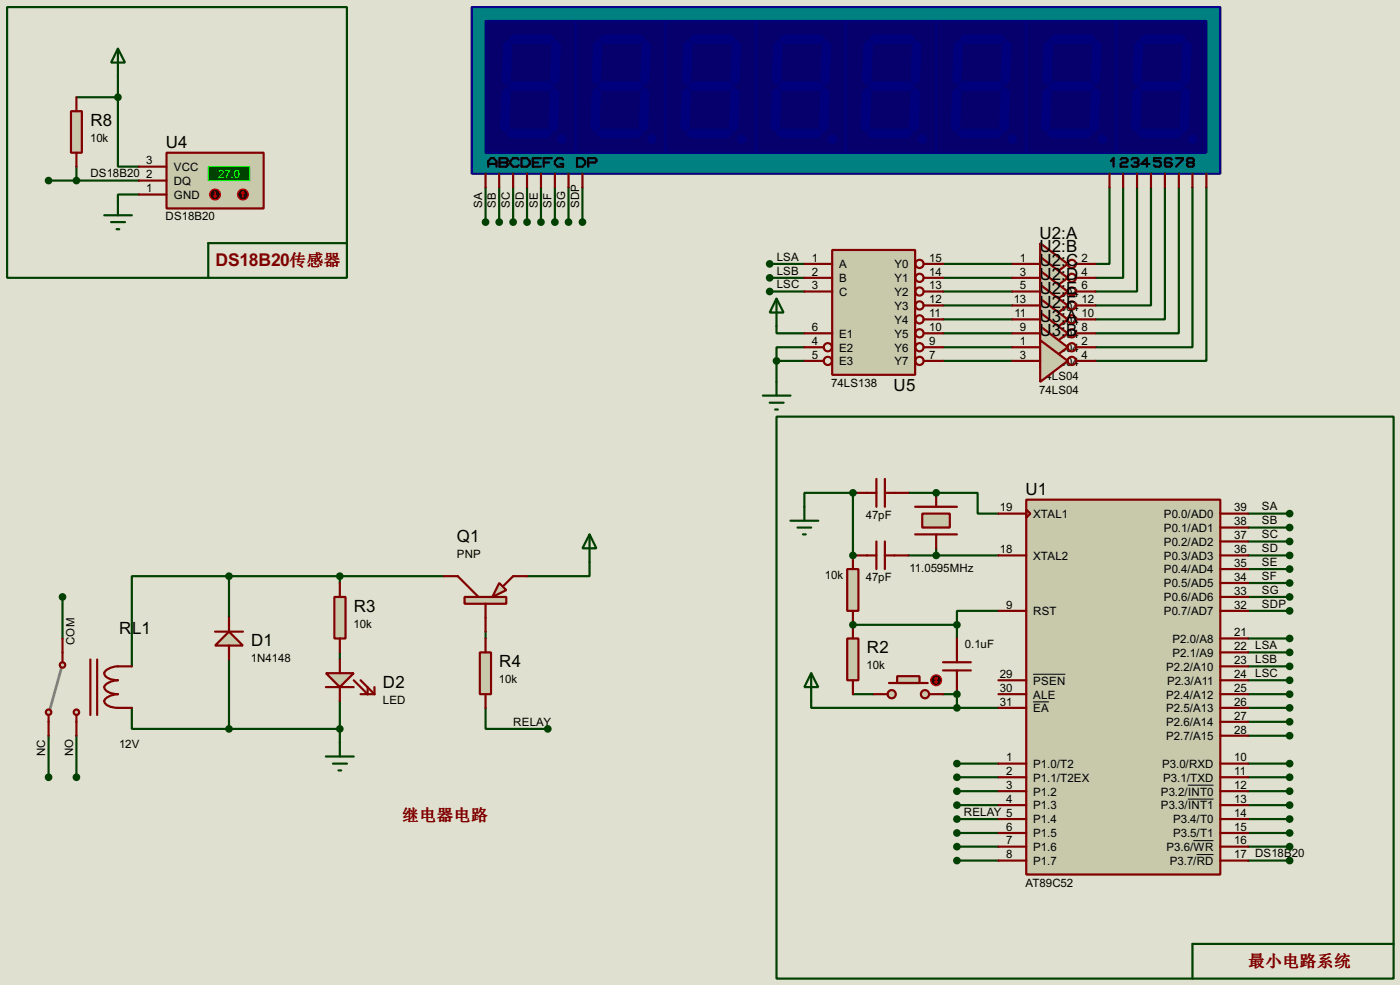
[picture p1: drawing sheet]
<svg xmlns="http://www.w3.org/2000/svg" width="256mm" height="180mm" viewBox="0 0 256 180" stroke-linecap="round" stroke-linejoin="round" font-family="sans-serif">
<path d="M0 0h256.5v180.3h-256.5z" fill="#e0e0d0"/>
<path d="M166.4 90.2h5.1M171.5 100.4v1.3h-5.1" fill="none" stroke="#004000" stroke-width=".4"/>
<circle cx="171.5" cy="90.2" r=".2" fill="#004000"/>
<path d="M156.3 90.2h-8.9v2.6" fill="none" stroke="#004000" stroke-width=".4"/>
<circle cx="156.3" cy="90.2" r=".2" fill="#004000"/>
<path d="M171.5 90.2h7.6v3.8h3.8M171.5 101.7h11.4M182.9 111.8h-7.6v5.1M148.6 128.3v1.3h34.3M156.3 127.1h3.8" fill="none" stroke="#004000" stroke-width=".4"/>
<circle cx="156.3" cy="114.4" r=".2" fill="#004000"/>
<path d="M156.3 114.4h19" fill="none" stroke="#004000" stroke-width=".4"/>
<circle cx="156.3" cy="114.4" r=".2" fill="#004000"/>
<path d="M175.3 127.1v2.5" fill="none" stroke="#004000" stroke-width=".4"/>
<circle cx="175.3" cy="127.1" r=".2" fill="#004000"/>
<g fill="none" stroke="#004000" stroke-width=".4">
<path d="M14 17.8h7.6M21.6 17.8v12.7h3.9M21.6 14v3.8M8.9 33.1h16.6M14 30.5v2.6M25.5 35.6h-3.9v1.3M228.7 94h7.6M228.7 96.6h7.6M228.7 99.1h7.6M228.7 119.4h7.6M228.7 101.7h7.6M228.7 104.2h7.6"/>
<path d="M228.7 106.7h7.6M228.7 109.3h7.6M228.7 111.8h7.6M172.8 127.1h2.5M175.3 139.8h7.6M228.7 127.1h7.6M228.7 139.8h7.6M228.7 122h7.6M228.7 124.5h7.6M228.7 129.6h7.6M228.7 132.1h7.6M228.7 134.7h7.6"/>
<path d="M175.3 142.3h7.6M175.3 144.8h7.6M175.3 147.4h7.6M175.3 155h7.6M175.3 157.5h7.6M175.3 149.9h7.6M228.7 142.3h7.6M228.7 144.8h7.6M228.7 147.4h7.6M228.7 155h7.6M228.7 157.5h7.6M228.7 149.9h7.6"/>
<path d="M228.7 152.5h7.6"/>
</g>
<circle cx="156.3" cy="101.7" r=".2" fill="#004000"/>
<path d="M156.3 90.2v11.5" fill="none" stroke="#004000" stroke-width=".4"/>
<circle cx="156.3" cy="101.7" r=".2" fill="#004000"/>
<g fill="none" stroke="#004000" stroke-width=".4">
<path d="M89 34.3v6.4M91.5 34.3v6.4M94 34.3v6.4M96.6 34.3v6.4M99.1 34.3v6.4M101.7 34.3v6.4M104.2 34.3v6.4M106.7 34.3v6.4M203.3 34.3v14h-2.6M205.8 34.3v16.6h-5.1M208.3 34.3v19.1h-7.6M210.9 34.3v21.6h-10.2"/>
<path d="M213.4 34.3v24.2h-12.7M216 34.3v26.7h-15.3M218.5 34.3v29.3h-17.8M221 34.3v31.8h-20.3M141 48.3h6.4M141 50.9h6.4M141 53.4h6.4M142.3 59.7v1.3h5.1M172.8 48.3h12.7M172.8 50.9h12.7M172.8 53.4h12.7M172.8 55.9h12.7"/>
<path d="M172.8 58.5h12.7M142.3 66.1v3.8M142.3 66.1h5.1M147.4 63.6h-5.1v2.5M172.8 66.1h12.7M172.8 61h12.7M172.8 63.6h12.7M11.5 109.3v7.6M42 105.5h-17.8v16.5M42 105.5h39.3M42 105.5v7.6M62.3 105.5v1.2"/>
<path d="M62.3 119.4v1.3M89 115.6v1.3M108 102.9v2.6h-11.4M228.7 116.9h7.6M8.9 134.7v7.6M14 134.7v7.6M24.2 129.6v3.8h17.8M42 120.7v12.7M42 133.4h20.3M62.3 128.3v7.6M89 129.6v3.8h11.4M175.3 152.5h7.6"/>
</g>
<path d="M167.7 97.8h7.6M167.7 92.8h7.6" fill="none" stroke="#800000" stroke-width=".4"/>
<path d="M169 94h5v2.6h-5z" fill="#c8c8aa" stroke="#800000" stroke-width=".4"/>
<path d="M156.3 90.2h4.3M160.6 87.7v5.1M160.6 99.1v5.1M162.1 87.7v5.1M162.1 99.1v5.1M162.1 90.2h4.3M171.5 90.2v2.6M171.5 97.8v2.6M156.3 101.7h4.3M162.1 101.7h4.3" fill="none" stroke="#800000" stroke-width=".4"/>
<g fill="#004000" stroke="#004000" stroke-width=".4">
<circle cx="171.5" cy="101.7" r=".5"/>
<circle cx="171.5" cy="90.2" r=".5"/>
<circle cx="156.2" cy="90.2" r=".5"/>
</g>
<path d="M144.8 95.3h5.1M146.1 96.6h2.5M147.1 97.8h.5M147.4 92.8v2.5" fill="none" stroke="#004000" stroke-width=".4"/>
<path d="M188 91.5h35.6v68.6h-35.6z" fill="#c8c8aa" stroke="#800000" stroke-width=".4"/>
<g fill="none" stroke="#800000" stroke-width=".4">
<path d="M182.9 94h5.1M188 93.3l.8 .7-.8 .8zM223.6 94h5.1M223.6 96.6h5.1M223.6 99.1h5.1M182.9 101.7h5.1M182.9 111.8h5.1M223.6 101.7h5.1M223.6 111.8h5.1M223.6 104.2h5.1M223.6 106.7h5.1M223.6 109.3h5.1"/>
<path d="M223.6 116.9h5.1M223.6 119.4h5.1M182.9 127.1h5.1M182.9 129.6h5.1M182.9 124.5h5.1M182.9 139.8h5.1M223.6 127.1h5.1M223.6 129.6h5.1M223.6 124.5h5.1M223.6 139.8h5.1M223.6 134.7h5.1M223.6 122h5.1"/>
<path d="M223.6 132.1h5.1M182.9 142.3h5.1M182.9 144.8h5.1M182.9 147.4h5.1M182.9 149.9h5.1M182.9 152.5h5.1M182.9 155h5.1M182.9 157.5h5.1M223.6 142.3h5.1M223.6 144.8h5.1M223.6 147.4h5.1M223.6 149.9h5.1"/>
<path d="M223.6 152.5h5.1M223.6 155h5.1M223.6 157.5h5.1"/>
</g>
<path d="M189.3 128.5h2.9M189.3 123.4h5.9M217.6 143.7h4.7M217.6 146.3h4.7M218.6 153.9h3.7M219.2 156.4h3.1" fill="none" stroke="#000" stroke-width=".18"/>
<path d="M155.2 104.2h2.1v7.6h-2.1z" fill="#c8c8aa" stroke="#800000" stroke-width=".4"/>
<path d="M156.3 101.7v2.5M156.3 111.8v2.6M175.3 116.9v4.3M172.8 121.2h5.1M172.8 122.7h5.1M175.3 122.7v4.4" fill="none" stroke="#800000" stroke-width=".4"/>
<path d="M148.6 123.2l1.3 2.6h-2.5zM148.6 123.2v5.1" fill="none" stroke="#004000" stroke-width=".4"/>
<g fill="#004000" stroke="#004000" stroke-width=".4">
<circle cx="175.3" cy="114.4" r=".5"/>
<circle cx="175.3" cy="129.6" r=".5"/>
</g>
<path d="M155.2 116.9h2.1v7.6h-2.1z" fill="#c8c8aa" stroke="#800000" stroke-width=".4"/>
<path d="M156.3 114.4v2.5M156.3 124.5v2.6" fill="none" stroke="#800000" stroke-width=".4"/>
<g fill="#c8c8aa" stroke="#800000" stroke-width=".4">
<circle cx="169.4" cy="127.1" r=".75"/>
<circle cx="163.3" cy="127.1" r=".75"/>
</g>
<path d="M162.9 125h7.1" fill="none" stroke="#800000" stroke-width=".4"/>
<path d="M164.4 123.8h4.1v1.2h-4.1z" fill="#c8c8aa" stroke="#800000" stroke-width=".4"/>
<path d="M160.1 127.1h2.5M170.2 127.1h2.6" fill="none" stroke="#800000" stroke-width=".4"/>
<circle cx="171.5" cy="124.5" r="1" fill="#400000" stroke="#f00" stroke-width=".2"/>
<path d="M171.3 124.8l.2 .2M171.5 124v1M171.5 124l-.2 .3M171.5 124l.3 .3M171.8 124.8l-.3 .2" fill="none" stroke="#f00" stroke-width=".2"/>
<g fill="#004000" stroke="#004000" stroke-width=".4">
<circle cx="156.2" cy="114.4" r=".5"/>
<circle cx="175.3" cy="127.1" r=".5"/>
<circle cx="175.3" cy="142.3" r=".5"/>
<circle cx="175.3" cy="144.8" r=".5"/>
<circle cx="175.3" cy="147.4" r=".5"/>
<circle cx="175.3" cy="139.8" r=".5"/>
<circle cx="175.3" cy="155" r=".5"/>
<circle cx="175.3" cy="157.5" r=".5"/>
</g>
<path d="M30.5 28h17.8v10.2h-17.8z" fill="#c8c8aa" stroke="#800000" stroke-width=".4"/>
<path d="M38.2 30.5h7.6v2.6h-7.6z" fill="#004000" stroke="#0f0" stroke-width=".2"/>
<path d="M25.5 33.1h5M25.5 30.5h5M25.5 35.6h5" fill="none" stroke="#800000" stroke-width=".4"/>
<circle cx="44.5" cy="35.6" r="1" fill="#400000" stroke="#f00" stroke-width=".2"/>
<path d="M44.5 35.1l-.2 .3M44.5 35.1l.3 .3M44.5 35.1v1" fill="none" stroke="#f00" stroke-width=".2"/>
<circle cx="39.4" cy="35.6" r="1" fill="#400000" stroke="#f00" stroke-width=".2"/>
<path d="M39.2 35.9l.2 .2M39.4 35.1v1M39.7 35.9l-.3 .2" fill="none" stroke="#f00" stroke-width=".2"/>
<circle cx="8.9" cy="33.1" r=".5" fill="#004000" stroke="#004000" stroke-width=".4"/>
<path d="M21.6 8.9l1.3 2.6h-2.5zM21.6 8.9v5.1M19.1 39.4h5.1M21.6 36.9v2.5M20.4 40.7h2.5M21.4 42h.5" fill="none" stroke="#004000" stroke-width=".4"/>
<path d="M13 20.4h2v7.6h-2z" fill="#c8c8aa" stroke="#800000" stroke-width=".4"/>
<path d="M14 17.8v2.6M14 28v2.5" fill="none" stroke="#800000" stroke-width=".4"/>
<g fill="#004000" stroke="#004000" stroke-width=".4">
<circle cx="14" cy="33.1" r=".5"/>
<circle cx="21.6" cy="17.8" r=".5"/>
<circle cx="175.3" cy="149.9" r=".5"/>
<circle cx="236.2" cy="119.4" r=".5"/>
<circle cx="236.2" cy="122" r=".5"/>
<circle cx="236.2" cy="124.5" r=".5"/>
<circle cx="236.2" cy="127.1" r=".5"/>
<circle cx="236.2" cy="129.6" r=".5"/>
<circle cx="236.2" cy="132.1" r=".5"/>
<circle cx="236.2" cy="134.7" r=".5"/>
<circle cx="236.2" cy="139.8" r=".5"/>
<circle cx="236.2" cy="142.3" r=".5"/>
<circle cx="236.2" cy="144.8" r=".5"/>
<circle cx="236.2" cy="147.4" r=".5"/>
<circle cx="236.2" cy="149.9" r=".5"/>
<circle cx="236.2" cy="152.5" r=".5"/>
<circle cx="236.2" cy="155" r=".5"/>
<circle cx="236.2" cy="157.5" r=".5"/>
<circle cx="236.2" cy="94" r=".5"/>
<circle cx="236.2" cy="96.6" r=".5"/>
<circle cx="236.2" cy="99.1" r=".5"/>
<circle cx="236.2" cy="101.7" r=".5"/>
<circle cx="236.2" cy="104.2" r=".5"/>
<circle cx="236.2" cy="106.7" r=".5"/>
<circle cx="236.2" cy="109.3" r=".5"/>
<circle cx="236.2" cy="111.8" r=".5"/>
<circle cx="156.2" cy="101.7" r=".5"/>
</g>
<path d="M1.3 1.3h62.3v49.6h-62.3zM63.6 44.5h-25.4v6.4M142.3 76.3h113v102.8h-113zM255.3 172.8h-36.8v6.3" fill="none" stroke="#004000" stroke-width=".4"/>
<path d="M190.6 44.5l5 3.8-5 3.8z" fill="#c8c8aa" stroke="#800000" stroke-width=".4"/>
<g fill="none" stroke="#800000" stroke-width=".4">
<path d="M185.5 48.3h5.1M197.2 48.3h3.5"/>
<circle cx="196.3" cy="48.3" r=".75"/>
</g>
<path d="M190.6 47l5 3.9-5 3.8z" fill="#c8c8aa" stroke="#800000" stroke-width=".4"/>
<g fill="none" stroke="#800000" stroke-width=".4">
<path d="M185.5 50.9h5.1M197.2 50.9h3.5"/>
<circle cx="196.3" cy="50.9" r=".75"/>
</g>
<path d="M190.6 49.6l5 3.8-5 3.8z" fill="#c8c8aa" stroke="#800000" stroke-width=".4"/>
<g fill="none" stroke="#800000" stroke-width=".4">
<path d="M185.5 53.4h5.1M197.2 53.4h3.5"/>
<circle cx="196.3" cy="53.4" r=".75"/>
</g>
<path d="M190.6 52.1l5 3.8-5 3.8z" fill="#c8c8aa" stroke="#800000" stroke-width=".4"/>
<g fill="none" stroke="#800000" stroke-width=".4">
<path d="M185.5 55.9h5.1M197.2 55.9h3.5"/>
<circle cx="196.3" cy="55.9" r=".75"/>
</g>
<path d="M86.4 1.3h137.2v30.5h-137.2z" fill="#008080" stroke="#09018b" stroke-width=".4"/>
<path d="M89 3.9h16.5v24.1h-16.5z" fill="#05006c" stroke="#00007d" stroke-width=".4"/>
<g fill="#00007d" stroke="#00007d" stroke-width=".18">
<path d="M93.3 7.2l.7-.8h6.9l.8 .8-.8 .7h-6.9z" fill-rule="evenodd"/>
<path d="M101.1 8.2l.8-.8 .8 .8-.3 6.6-.7 .7-.8-.7z" fill-rule="evenodd"/>
<path d="M93.8 15h6.8l.8 .8-.8 .8h-6.8l-.8-.8z" fill-rule="evenodd"/>
<path d="M92.3 8.2l.7-.8 .8 .8-.3 6.6-.7 .7-.8-.7z" fill-rule="evenodd"/>
<path d="M100.9 16.8l.8-.7 .7 .7-.2 6.6-.8 .8-.8-.8z" fill-rule="evenodd"/>
<path d="M93.5 23.7h6.9l.7 .7-.7 .8h-6.9l-.7-.8z" fill-rule="evenodd"/>
<path d="M92 16.8l.8-.7 .7 .7-.2 6.6-.8 .8-.8-.8z" fill-rule="evenodd"/>
</g>
<path d="M105.5 3.9h16.5v24.1h-16.5z" fill="#05006c" stroke="#00007d" stroke-width=".4"/>
<g fill="#00007d" stroke="#00007d" stroke-width=".18">
<path d="M109.8 7.2l.7-.8h6.9l.8 .8-.8 .7h-6.9z" fill-rule="evenodd"/>
<path d="M117.7 8.2l.7-.8 .8 .8-.3 6.6-.7 .7-.8-.7z" fill-rule="evenodd"/>
<path d="M110.3 15h6.8l.8 .8-.8 .8h-6.8l-.8-.8z" fill-rule="evenodd"/>
<path d="M108.8 8.2l.7-.8 .8 .8-.3 6.6-.7 .7-.8-.7z" fill-rule="evenodd"/>
<path d="M118.2 16.1l.7 .7-.2 6.6-.8 .8-.8-.8 .3-6.6z" fill-rule="evenodd"/>
<path d="M109.3 24.4l.7-.7h6.9l.8 .7-.8 .8h-6.9z" fill-rule="evenodd"/>
<path d="M108.5 16.8l.8-.7 .7 .7-.2 6.6-.8 .8-.7-.8z" fill-rule="evenodd"/>
<circle cx="102.9" cy="25.5" r=".75"/>
<circle cx="119.4" cy="25.5" r=".75"/>
</g>
<path d="M138.5 3.9h16.5v24.1h-16.5z" fill="#05006c" stroke="#00007d" stroke-width=".4"/>
<g fill="#00007d" stroke="#00007d" stroke-width=".18">
<path d="M143.6 6.4h6.8l.8 .8-.8 .7h-6.8l-.8-.7z" fill-rule="evenodd"/>
<path d="M150.7 8.2l.7-.8 .8 .8-.3 6.6-.7 .7-.8-.7z" fill-rule="evenodd"/>
<path d="M142.5 15.8l.8-.8h6.9l.7 .8-.7 .8h-6.9z" fill-rule="evenodd"/>
<path d="M141.8 8.2l.7-.8 .8 .8-.2 6.6-.8 .7-.8-.7z" fill-rule="evenodd"/>
<path d="M151.2 16.1l.7 .7-.2 6.6-.8 .8-.7-.8 .2-6.6z" fill-rule="evenodd"/>
<path d="M142.3 24.4l.8-.7h6.8l.8 .7-.8 .8h-6.8z" fill-rule="evenodd"/>
<path d="M142.3 16.1l.8 .7-.3 6.6-.8 .8-.7-.8 .2-6.6z" fill-rule="evenodd"/>
<circle cx="152.4" cy="25.5" r=".75"/>
</g>
<g fill="none" stroke="#000" stroke-width=".4">
<path d="M89.5 30.5v-1l.5-.5h.5l.5 .5v1M89.5 30h1.5M91.5 29h1.3l.2 .2v.3l-.2 .3 .2 .2v.3l-.2 .2h-1.3zM91.5 29.8h1.3M95 29.2l-.2-.2h-.8l-.5 .5v.5l.5 .5h.8l.2-.2M95.6 29h1l.5 .5v.5l-.5 .5h-1zM97.6 29.8h1M99.1 29h-1.5v1.5h1.5M99.6 29.8h1M101.1 29h-1.5v1.5M103.2 29.2l-.3-.2h-.7l-.5 .5v.5l.5 .5h1v-.5h-.5M105.7 29h1l.5 .5v.5l-.5 .5h-1z"/>
<path d="M107.8 29.8h1.2l.3-.3v-.3l-.3-.2h-1.2v1.5M203.5 29.5l.5-.5v1.5M205.3 29.2l.3-.2h.7l.3 .2v.3l-.3 .3h-.7l-.3 .2v.5h1.3M207.3 29.2l.3-.2h.7l.3 .2v.3l-.3 .3M207.8 29.8h.5M208.3 29.8l.3 .2v.3l-.3 .2h-.7l-.3-.2M210.6 30h-1.5l1-1v1.5M212.7 29h-1.3v.5h1l.3 .3v.5l-.3 .2h-.7l-.3-.2M214.7 29.2l-.3-.2h-.7l-.3 .2v1.1l.3 .2h.7l.3-.2v-.3l-.3-.2h-1M215.5 29h1.2v.2l-1.2 1.3M217.7 29.8l-.2-.3v-.3l.2-.2h.8l.2 .2v.3l-.2 .3M217.7 29.8l-.2 .2v.3l.2 .2h.8l.2-.2v-.3l-.2-.2"/>
<path d="M217.7 29.8h.8"/>
</g>
<path d="M122 3.9h16.5v24.1h-16.5z" fill="#05006c" stroke="#00007d" stroke-width=".4"/>
<g fill="#00007d" stroke="#00007d" stroke-width=".18">
<path d="M126.3 7.2l.8-.8h6.8l.8 .8-.8 .7h-6.8z" fill-rule="evenodd"/>
<path d="M134.2 8.2l.7-.8 .8 .8-.3 6.6-.7 .7-.8-.7z" fill-rule="evenodd"/>
<path d="M126 15.8l.8-.8h6.9l.7 .8-.7 .8h-6.9z" fill-rule="evenodd"/>
<path d="M125.3 8.2l.7-.8 .8 .8-.3 6.6-.7 .7-.8-.7z" fill-rule="evenodd"/>
<path d="M133.9 16.8l.8-.7 .7 .7-.2 6.6-.8 .8-.7-.8z" fill-rule="evenodd"/>
<path d="M125.8 24.4l.7-.7h6.9l.8 .7-.8 .8h-6.9z" fill-rule="evenodd"/>
<path d="M125 16.8l.8-.7 .7 .7-.2 6.6-.8 .8-.7-.8z" fill-rule="evenodd"/>
<circle cx="135.9" cy="25.5" r=".75"/>
</g>
<g fill="#05006c" stroke="#00007d" stroke-width=".4">
<path d="M155 3.9h16.5v24.1h-16.5z"/>
<path d="M171.5 3.9h16.5v24.1h-16.5z"/>
<path d="M188 3.9h16.5v24.1h-16.5z"/>
<path d="M204.5 3.9h16.5v24.1h-16.5z"/>
</g>
<g fill="#00007d" stroke="#00007d" stroke-width=".18">
<path d="M159.3 7.2l.8-.8h6.8l.8 .8-.8 .7h-6.8z" fill-rule="evenodd"/>
<path d="M167.2 8.2l.7-.8 .8 .8-.2 6.6-.8 .7-.8-.7z" fill-rule="evenodd"/>
<path d="M159.8 15h6.9l.7 .8-.7 .8h-6.9l-.7-.8z" fill-rule="evenodd"/>
<path d="M158.3 8.2l.8-.8 .7 .8-.2 6.6-.8 .7-.8-.7z" fill-rule="evenodd"/>
<path d="M166.9 16.8l.8-.7 .8 .7-.3 6.6-.8 .8-.7-.8z" fill-rule="evenodd"/>
<path d="M159.6 23.7h6.8l.8 .7-.8 .8h-6.8l-.8-.8z" fill-rule="evenodd"/>
<path d="M158 16.8l.8-.7 .8 .7-.3 6.6-.7 .8-.8-.8z" fill-rule="evenodd"/>
<path d="M175.8 7.2l.8-.8h6.8l.8 .8-.8 .7h-6.8z" fill-rule="evenodd"/>
<path d="M183.7 8.2l.8-.8 .7 .8-.2 6.6-.8 .7-.8-.7z" fill-rule="evenodd"/>
<path d="M176.3 15h6.9l.8 .8-.8 .8h-6.9l-.7-.8z" fill-rule="evenodd"/>
<path d="M174.8 8.2l.8-.8 .7 .8-.2 6.6-.8 .7-.7-.7z" fill-rule="evenodd"/>
<path d="M183.4 16.8l.8-.7 .8 .7-.3 6.6-.7 .8-.8-.8z" fill-rule="evenodd"/>
<path d="M175.3 24.4l.8-.7h6.8l.8 .7-.8 .8h-6.8z" fill-rule="evenodd"/>
<path d="M175.3 16.1l.8 .7-.3 6.6-.7 .8-.8-.8 .3-6.6z" fill-rule="evenodd"/>
<path d="M193.1 6.4h6.9l.7 .8-.7 .7h-6.9l-.8-.7z" fill-rule="evenodd"/>
<path d="M200.2 8.2l.8-.8 .7 .8-.2 6.6-.8 .7-.7-.7z" fill-rule="evenodd"/>
<path d="M192.8 15h6.9l.8 .8-.8 .8h-6.9l-.7-.8z" fill-rule="evenodd"/>
<path d="M191.3 8.2l.8-.8 .7 .8-.2 6.6-.8 .7-.7-.7z" fill-rule="evenodd"/>
<path d="M200 16.8l.7-.7 .8 .7-.3 6.6-.7 .8-.8-.8z" fill-rule="evenodd"/>
<path d="M192.6 23.7h6.8l.8 .7-.8 .8h-6.8l-.8-.8z" fill-rule="evenodd"/>
<path d="M191.1 16.8l.7-.7 .8 .7-.3 6.6-.7 .8-.8-.8z" fill-rule="evenodd"/>
<path d="M208.8 7.2l.8-.8h6.9l.7 .8-.7 .7h-6.9z" fill-rule="evenodd"/>
<path d="M216.7 8.2l.8-.8 .7 .8-.2 6.6-.8 .7-.7-.7z" fill-rule="evenodd"/>
<path d="M208.6 15.8l.8-.8h6.8l.8 .8-.8 .8h-6.8z" fill-rule="evenodd"/>
<path d="M208.6 7.4l.8 .8-.3 6.6-.8 .7-.7-.7 .2-6.6z" fill-rule="evenodd"/>
<path d="M217.2 16.1l.8 .7-.3 6.6-.7 .8-.8-.8 .3-6.6z" fill-rule="evenodd"/>
<path d="M208.3 24.4l.8-.7h6.9l.7 .7-.7 .8h-6.9z" fill-rule="evenodd"/>
<path d="M208.3 16.1l.8 .7-.3 6.6-.7 .8-.8-.8 .3-6.6z" fill-rule="evenodd"/>
<circle cx="168.9" cy="25.5" r=".75"/>
<circle cx="185.4" cy="25.5" r=".75"/>
<circle cx="201.9" cy="25.5" r=".75"/>
<circle cx="218.4" cy="25.5" r=".75"/>
</g>
<g fill="none" stroke="#800000" stroke-width=".4">
<path d="M89 31.8v2.5M91.5 31.8v2.5M94 31.8v2.5M96.6 31.8v2.5M99.1 31.8v2.5M101.7 31.8v2.5M104.2 31.8v2.5M106.7 31.8v2.5M203.3 31.8v2.5M205.8 31.8v2.5M208.3 31.8v2.5M210.9 31.8v2.5"/>
<path d="M213.4 31.8v2.5M216 31.8v2.5M218.5 31.8v2.5M221 31.8v2.5"/>
</g>
<path d="M152.5 45.8h15.2v22.8h-15.2z" fill="#c8c8aa" stroke="#800000" stroke-width=".4"/>
<g fill="none" stroke="#800000" stroke-width=".4">
<path d="M147.4 48.3h5.1M147.4 50.9h5.1M147.4 53.4h5.1M169.2 48.3h3.6M169.2 50.9h3.6M169.2 53.4h3.6M169.2 55.9h3.6M169.2 58.5h3.6M147.4 61h5.1M147.4 63.6h3.5M147.4 66.1h3.5M169.2 61h3.6"/>
<path d="M169.2 63.6h3.6M169.2 66.1h3.6"/>
<circle cx="168.4" cy="50.9" r=".75"/>
<circle cx="168.4" cy="53.4" r=".75"/>
<circle cx="168.4" cy="58.5" r=".75"/>
<circle cx="168.4" cy="55.9" r=".75"/>
<circle cx="168.4" cy="48.3" r=".75"/>
<circle cx="151.6" cy="66.1" r=".75"/>
<circle cx="151.6" cy="63.6" r=".75"/>
<circle cx="168.4" cy="61" r=".75"/>
<circle cx="168.4" cy="66.1" r=".75"/>
<circle cx="168.4" cy="63.6" r=".75"/>
</g>
<path d="M142.3 54.7l1.3 2.5h-2.6zM142.3 54.7v5M139.8 72.4h5M141 73.7h2.6M142 75h.5M142.3 69.9v2.5" fill="none" stroke="#004000" stroke-width=".4"/>
<g fill="#004000" stroke="#004000" stroke-width=".4">
<circle cx="142.2" cy="66.1" r=".5"/>
<circle cx="88.9" cy="40.7" r=".5"/>
<circle cx="91.4" cy="40.7" r=".5"/>
<circle cx="94" cy="40.7" r=".5"/>
<circle cx="96.5" cy="40.7" r=".5"/>
<circle cx="99.1" cy="40.7" r=".5"/>
<circle cx="101.6" cy="40.7" r=".5"/>
<circle cx="104.1" cy="40.7" r=".5"/>
<circle cx="106.7" cy="40.7" r=".5"/>
</g>
<path d="M190.6 54.7l5 3.8-5 3.8z" fill="#c8c8aa" stroke="#800000" stroke-width=".4"/>
<g fill="none" stroke="#800000" stroke-width=".4">
<path d="M185.5 58.5h5.1M197.2 58.5h3.5"/>
<circle cx="196.3" cy="58.5" r=".75"/>
</g>
<path d="M190.6 57.2l5 3.8-5 3.8z" fill="#c8c8aa" stroke="#800000" stroke-width=".4"/>
<g fill="none" stroke="#800000" stroke-width=".4">
<path d="M185.5 61h5.1M197.2 61h3.5"/>
<circle cx="196.3" cy="61" r=".75"/>
</g>
<path d="M190.6 59.7l5 3.9-5 3.8z" fill="#c8c8aa" stroke="#800000" stroke-width=".4"/>
<g fill="none" stroke="#800000" stroke-width=".4">
<path d="M185.5 63.6h5.1M197.2 63.6h3.5"/>
<circle cx="196.3" cy="63.6" r=".75"/>
</g>
<path d="M190.6 62.3l5 3.8-5 3.8z" fill="#c8c8aa" stroke="#800000" stroke-width=".4"/>
<g fill="none" stroke="#800000" stroke-width=".4">
<path d="M185.5 66.1h5.1M197.2 66.1h3.5"/>
<circle cx="196.3" cy="66.1" r=".75"/>
</g>
<g fill="#004000" stroke="#004000" stroke-width=".4">
<circle cx="141" cy="48.3" r=".5"/>
<circle cx="141" cy="50.9" r=".5"/>
<circle cx="141" cy="53.4" r=".5"/>
<circle cx="236.2" cy="116.9" r=".5"/>
</g>
<path d="M11.2 122.5l-2 7.3" fill="none" stroke="#808080" stroke-width=".5"/>
<g fill="#c8c8aa" stroke="#800000" stroke-width=".4">
<circle cx="11.4" cy="121.7" r=".5"/>
<circle cx="8.9" cy="130.4" r=".5"/>
</g>
<path d="M8.9 130.9v1.2" fill="none" stroke="#800000" stroke-width=".4"/>
<circle cx="14" cy="130.4" r=".5" fill="#c8c8aa" stroke="#800000" stroke-width=".4"/>
<path d="M11.5 116.9v4.3M8.9 132.1v2.6M14 130.9v3.8M16.6 120.7v10.2M17.8 120.7v10.2M24.2 122a6.9 6.9 0 0 0-4.3 .4 .89 .89 0 0 0-.8 .9 .89 .89 0 0 0 .8 .9l1.7 .3a2.65 2.65 0 0 0-2.5 1.3 2.29 2.29 0 0 0 2.5 1.3 2.65 2.65 0 0 0-2.5 1.2 2.27 2.27 0 0 0 2.5 1.3h2.6" fill="none" stroke="#800000" stroke-width=".4"/>
<path d="M42 115.6l2.5 2.6h-5.1z" fill="#c8c8aa" stroke="#800000" stroke-width=".4"/>
<path d="M39.4 115.6h5.1M42 113.1v2.5M42 118.2v2.5" fill="none" stroke="#800000" stroke-width=".4"/>
<path d="M59.7 123.2h5.1l-2.5 2.6z" fill="#c8c8aa" stroke="#800000" stroke-width=".4"/>
<path d="M59.7 125.8h5.1M62.3 120.7v2.5M62.3 125.8v2.5M64.8 124.5l2.6 2.6v-1.3M66.1 124.5l2.5 2.6M66.1 127.1h2.5M68.6 125.8v1.3" fill="none" stroke="#800000" stroke-width=".4"/>
<path d="M61.3 109.3h2v7.6h-2z" fill="#c8c8aa" stroke="#800000" stroke-width=".4"/>
<path d="M62.3 106.7v2.6M62.3 116.9v2.5" fill="none" stroke="#800000" stroke-width=".4"/>
<path d="M91.5 106.7l1.3 1.3-2.6 1.3z" fill="#c8c8aa" stroke="#800000" stroke-width=".4"/>
<path d="M85.1 109.3h7.7v1.2h-7.7z" fill="#c8c8aa" stroke="#800000" stroke-width=".4"/>
<path d="M81.3 105.5h2.6l3.8 3.8M89 110.5v5.1M96.6 105.5h-2.6l-1.7 1.7" fill="none" stroke="#800000" stroke-width=".4"/>
<path d="M87.9 119.4h2.1v7.7h-2.1z" fill="#c8c8aa" stroke="#800000" stroke-width=".4"/>
<path d="M89 116.9v2.5M89 127.1v2.5" fill="none" stroke="#800000" stroke-width=".4"/>
<g fill="#004000" stroke="#004000" stroke-width=".4">
<circle cx="100.3" cy="133.4" r=".5"/>
<circle cx="62.2" cy="105.5" r=".5"/>
<circle cx="62.2" cy="133.4" r=".5"/>
<circle cx="11.4" cy="109.3" r=".5"/>
<circle cx="41.9" cy="105.5" r=".5"/>
<circle cx="41.9" cy="133.4" r=".5"/>
<circle cx="8.9" cy="142.3" r=".5"/>
<circle cx="14" cy="142.3" r=".5"/>
<circle cx="175.3" cy="152.5" r=".5"/>
</g>
<path d="M108 97.8l1.3 2.6h-2.6zM108 97.8v5.1M59.7 138.5h5.1M61 139.8h2.6M62.3 135.9v2.6M62 141h.5" fill="none" stroke="#004000" stroke-width=".4"/>
<text font-size="3.6" fill="#800000" x="39.5" y="48.7">DS18B20</text>
<g font-size="3.5">
<text x="16.6" y="23.1">R8</text>
<text x="30.4" y="27.2">U4</text>
<text x="190.4" y="43.7">U2:A</text>
<text x="190.4" y="46.2">U2:B</text>
<text x="190.4" y="48.7">U2:C</text>
<text x="190.4" y="51.3">U2:D</text>
<text x="190.4" y="53.9">U2:E</text>
<text x="190.4" y="56.4">U2:F</text>
<text x="190.4" y="58.9">U3:A</text>
<text x="190.4" y="61.4">U3:B</text>
<text x="163.7" y="71.6">U5</text>
<text x="187.9" y="90.7">U1</text>
<text x="83.7" y="99.3">Q1</text>
<text x="64.8" y="112">R3</text>
<text x="21.9" y="116.1">R</text>
<text x="24.2" y="116.1">L1</text>
<text x="46" y="118.3">D1</text>
<text x="158.8" y="119.6">R2</text>
<text x="70.2" y="125.9">D2</text>
<text x="91.5" y="122.1">R4</text>
</g>
<g font-size="3.1" fill="#800000">
<text x="53.1" y="48.7">传感器</text>
<text x="73.7" y="150.3">继电器电路</text>
<text x="228.6" y="177">最小电路系统</text>
</g>
<g font-size="2.4">
<text x="16.5" y="25.9">10k</text>
<text x="16.6" y="32.5">DS18B20</text>
<text x="26.8" y="32.6">2</text>
<text x="26.8" y="30.1">3</text>
<text x="26.8" y="35.2">1</text>
<text x="31.8" y="33.9">DQ</text>
<text x="31.8" y="31.3">VCC</text>
<text x="30.3" y="40.4">DS18B20</text>
<text x="31.8" y="36.4">GND</text>
<text x="88.4" y="38.1" transform="rotate(-90 88.4 38.1)">SA</text>
<text x="90.9" y="38.1" transform="rotate(-90 90.9 38.1)">SB</text>
<text x="93.4" y="38.1" transform="rotate(-90 93.4 38.1)">SC</text>
<text x="96" y="38.1" transform="rotate(-90 96 38.1)">SD</text>
<text x="98.5" y="38.1" transform="rotate(-90 98.5 38.1)">SE</text>
<text x="101.1" y="38.1" transform="rotate(-90 101.1 38.1)">SF</text>
<text x="103.6" y="38.1" transform="rotate(-90 103.6 38.1)">SG</text>
<text x="106.1" y="38.1" transform="rotate(-90 106.1 38.1)">SDP</text>
<text x="142.3" y="47.7">LSA</text>
<text x="148.8" y="47.9">1</text>
<text x="170.2" y="47.9">15</text>
<text x="186.9" y="47.9">1</text>
<text x="198.2" y="47.9">2</text>
<text x="142.3" y="50.3">LSB</text>
<text x="142.3" y="52.8">LSC</text>
<text x="148.8" y="50.4">2</text>
<text x="148.8" y="52.9">3</text>
<text x="153.7" y="49.1">A</text>
<text x="153.7" y="51.7">B</text>
<text x="163.8" y="49.1">Y0</text>
<text x="163.8" y="51.7">Y1</text>
<text x="170.2" y="50.4">14</text>
<text x="170.2" y="52.9">13</text>
<text x="186.9" y="50.4">3</text>
<text x="186.9" y="52.9">5</text>
<text x="198.2" y="50.4">4</text>
<text x="198.2" y="52.9">6</text>
<text x="153.7" y="54.2">C</text>
<text x="163.8" y="54.2">Y2</text>
<text x="163.8" y="56.7">Y3</text>
<text x="163.8" y="59.3">Y4</text>
<text x="170.2" y="55.5">12</text>
<text x="170.2" y="58.1">11</text>
<text x="185.7" y="55.5">13</text>
<text x="185.9" y="58.1">11</text>
<text x="190.4" y="54.3">74LS04</text>
<text x="190.4" y="56.8">74LS04</text>
<text x="190.4" y="59.4">74LS04</text>
<text x="198.2" y="55.5">12</text>
<text x="198.2" y="58.1">10</text>
<text x="148.8" y="60.6">6</text>
<text x="148.8" y="63.1">4</text>
<text x="148.8" y="65.6">5</text>
<text x="153.7" y="61.8">E1</text>
<text x="153.7" y="64.4">E2</text>
<text x="163.8" y="61.8">Y5</text>
<text x="163.8" y="64.4">Y6</text>
<text x="170.2" y="60.6">10</text>
<text x="170.2" y="63.1">9</text>
<text x="170.2" y="65.6">7</text>
<text x="186.9" y="60.6">9</text>
<text x="186.9" y="63.1">1</text>
<text x="186.9" y="65.6">3</text>
<text x="190.4" y="61.9">74LS04</text>
<text x="190.4" y="64.5">74LS04</text>
<text x="198.2" y="60.6">8</text>
<text x="198.2" y="63.1">2</text>
<text x="198.2" y="65.6">4</text>
<text x="152.3" y="70.8">74LS138</text>
<text x="153.7" y="66.9">E3</text>
<text x="163.8" y="66.9">Y7</text>
<text x="190.4" y="67">74LS04</text>
<text x="190.4" y="69.5">74LS04</text>
<text x="190.4" y="72.1">74LS04</text>
<text x="158.6" y="95">47pF</text>
<text x="183.2" y="93.6">19</text>
<text x="189.3" y="94.8">XTAL1</text>
<text x="213.2" y="94.8">P0.0/AD0</text>
<text x="226.1" y="93.6">39</text>
<text x="231.2" y="93.4">SA</text>
<text x="231.2" y="96">SB</text>
<text x="183.2" y="101.2">18</text>
<text x="213.2" y="97.4">P0.1/AD1</text>
<text x="213.2" y="99.9">P0.2/AD2</text>
<text x="226.1" y="96.2">38</text>
<text x="226.1" y="98.7">37</text>
<text x="226.1" y="101.2">36</text>
<text x="231.2" y="98.5">SC</text>
<text x="231.2" y="101.1">SD</text>
<text x="83.7" y="102.2">PNP</text>
<text x="151.1" y="106">10k</text>
<text x="158.6" y="106.4">47pF</text>
<text x="166.6" y="104.7">11.0595MHz</text>
<text x="189.3" y="102.5">XTAL2</text>
<text x="213.2" y="102.5">P0.3/AD3</text>
<text x="213.2" y="105">P0.4/AD4</text>
<text x="213.2" y="107.5">P0.5/AD5</text>
<text x="226.1" y="103.8">35</text>
<text x="226.1" y="106.3">34</text>
<text x="231.2" y="103.6">SE</text>
<text x="231.2" y="106.1">SF</text>
<text x="184.3" y="111.4">9</text>
<text x="189.3" y="112.6">RST</text>
<text x="213.2" y="110.1">P0.6/AD6</text>
<text x="213.2" y="112.6">P0.7/AD7</text>
<text x="226.1" y="108.9">33</text>
<text x="226.1" y="111.4">32</text>
<text x="231.2" y="108.7">SG</text>
<text x="231.2" y="111.2">SDP</text>
<text x="13.6" y="118.1" transform="rotate(-90 13.6 118.1)">COM</text>
<text x="64.8" y="114.9">10k</text>
<text x="176.8" y="118.7">0.1uF</text>
<text x="214.8" y="117.7">P2.0/A8</text>
<text x="226.1" y="116.5">21</text>
<text x="226.1" y="119">22 LSA</text>
<text x="45.9" y="121.2">1N4148</text>
<text x="91.4" y="125">10k</text>
<text x="158.8" y="122.5">10k</text>
<text x="183.2" y="124.1">29</text>
<text x="189.3" y="125.3">PSEN</text>
<text x="213.6" y="122.8">P2.2/A10</text>
<text x="213.8" y="125.3">P2.3/A11</text>
<text x="214.8" y="120.2">P2.1/A9</text>
<text x="226.1" y="121.6">23 LSB</text>
<text x="226.1" y="124.1">24 LSC</text>
<text x="70.1" y="128.9">LED</text>
<text x="183.2" y="126.7">30</text>
<text x="183.2" y="129.2">31</text>
<text x="189.3" y="127.9">ALE</text>
<text x="189.3" y="130.4">EA</text>
<text x="213.6" y="127.9">P2.4/A12</text>
<text x="213.6" y="130.4">P2.5/A13</text>
<text x="226.1" y="126.7">25</text>
<text x="226.1" y="129.2">26</text>
<text x="226.1" y="131.7">27</text>
<text x="21.8" y="136.9">12V</text>
<text x="94" y="132.8">RELAY</text>
<text x="213.6" y="135.5">P2.7/A15</text>
<text x="213.6" y="132.9">P2.6/A14</text>
<text x="226.1" y="134.3">28</text>
<text x="8.3" y="138.4" transform="rotate(-90 8.3 138.4)">NC</text>
<text x="13.4" y="138.4" transform="rotate(-90 13.4 138.4)">NO</text>
<text x="184.3" y="139.4">1</text>
<text x="184.3" y="141.9">2</text>
<text x="189.3" y="140.6">P1.0/T2</text>
<text x="189.3" y="143.1">P1.1/T2EX</text>
<text x="212.9" y="140.6">P3.0/RXD</text>
<text x="213.1" y="143.1">P3.1/TXD</text>
<text x="226.1" y="139.4">10</text>
<text x="226.1" y="141.9">11</text>
<text x="176.6" y="149.3">RELAY 5</text>
<text x="184.3" y="144.4">3</text>
<text x="184.3" y="147">4</text>
<text x="189.3" y="145.6">P1.2</text>
<text x="189.3" y="148.2">P1.3</text>
<text x="212.7" y="145.6">P3.2/INT0</text>
<text x="212.7" y="148.2">P3.3/INT1</text>
<text x="226.1" y="144.4">12</text>
<text x="226.1" y="147">13</text>
<text x="226.1" y="149.5">14</text>
<text x="184.3" y="152.1">6</text>
<text x="184.3" y="154.6">7</text>
<text x="189.3" y="150.7">P1.4</text>
<text x="189.3" y="153.3">P1.5</text>
<text x="189.3" y="155.8">P1.6</text>
<text x="213.7" y="155.8">P3.6/WR</text>
<text x="214.9" y="150.7">P3.4/T0</text>
<text x="214.9" y="153.3">P3.5/T1</text>
<text x="226.1" y="154.6">16</text>
<text x="226.1" y="152.1">15</text>
<text x="184.3" y="157.1">8</text>
<text x="189.3" y="158.3">P1.7</text>
<text x="214.3" y="158.3">P3.7/RD</text>
<text x="226.1" y="157.1">17 DS18B20</text>
<text x="187.8" y="162.3">AT89C52</text>
</g>
<text font-size="2.4" fill="#0f0" x="40" y="32.6">27.0</text>
</svg>
